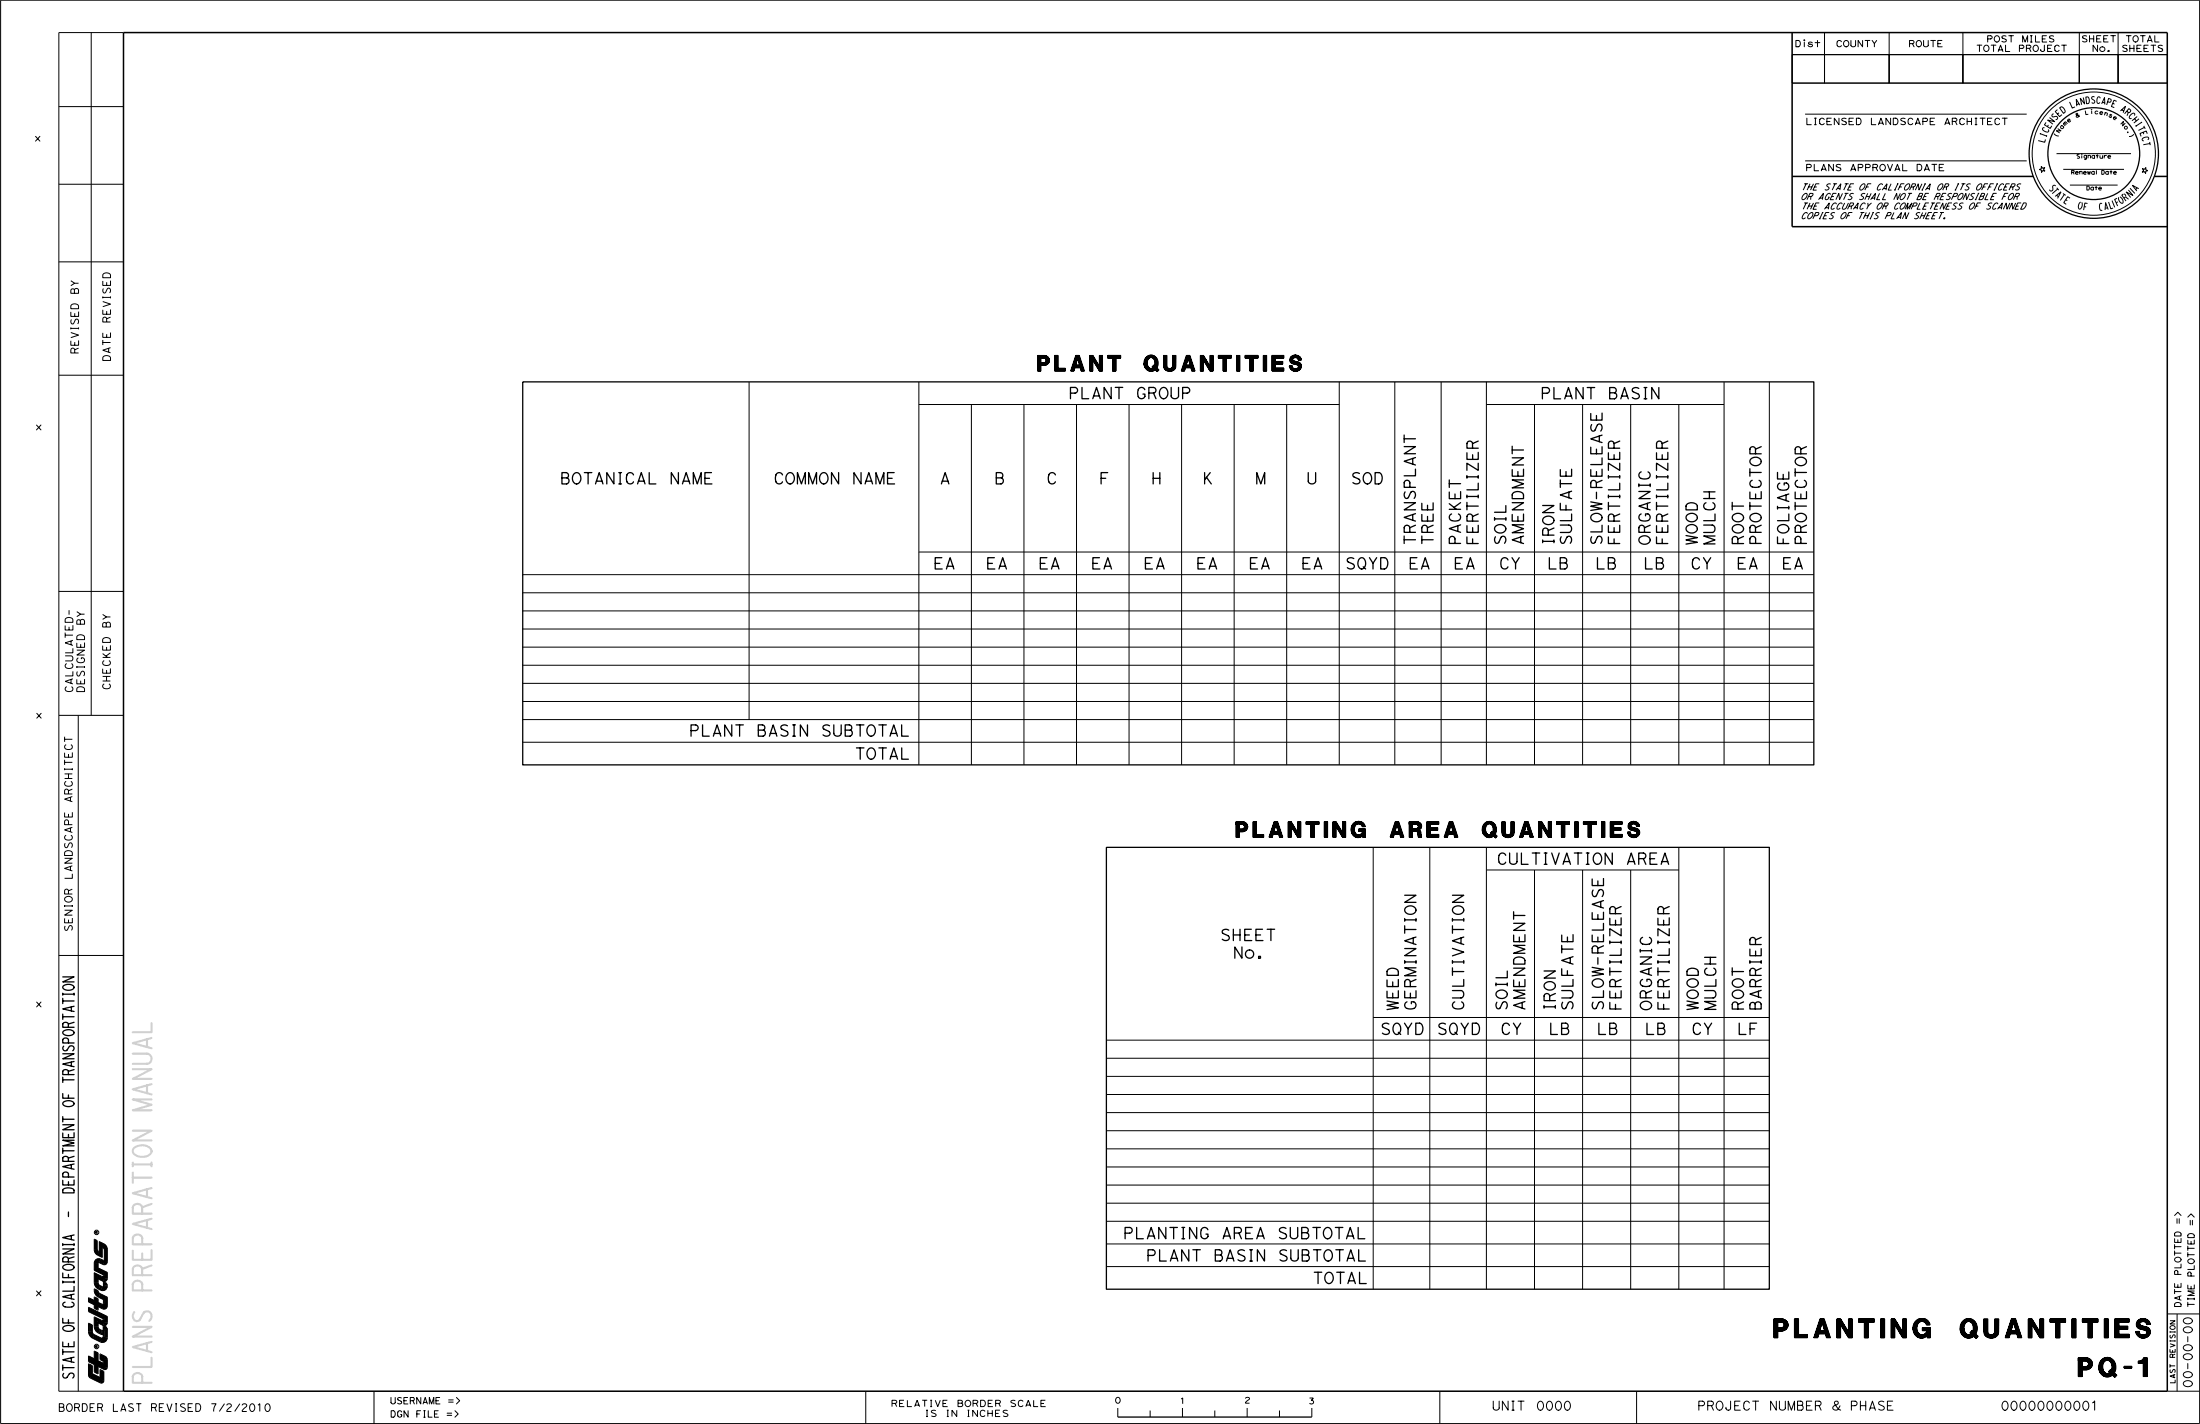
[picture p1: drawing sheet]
<svg xmlns="http://www.w3.org/2000/svg" width="432mm" height="279mm" viewBox="0 0 432 279" stroke-linecap="round" stroke-linejoin="round" font-family="sans-serif">
<g fill="none" stroke="#000" stroke-width=".2">
<path d="M.1 0h431.6v279.3h-431.6zM17.9 6.4v134M24.2 6.4h-12.7v266.6h12.7M351.7 10.7h6.4v5.6h-6.4zM351.7 16.3h73.7M351.7 10.7h73.7M354.1 8.3v.9M358.1 6.4v9.9M358.1 10.7h12.7v5.6h-12.7zM370.8 10.7h14.5v5.6h-14.5zM370.8 6.4v9.9M385.3 6.4v9.9"/>
<path d="M385.3 10.7h22.8v5.6h-22.8zM408.1 6.4v9.9M408.1 10.7h7.6v5.6h-7.6zM415.7 6.4v9.9M415.7 10.7h9.7v5.6h-9.7zM11.5 20.9h12.7M11.5 36.1h12.7M354.3 31.6h43.5M354.3 22.4h43.5M400.6 32.7l.3 .3 .4-.1-.2 .3 .3 .4-.5-.1-.2 .3v-.4l-.5-.1 .5-.2zM403.4 38.5l1.1-.9-.7 1.3M403.5 36.5a.38 .38 0 0 0-.6 0 .38 .38 0 0 0 0 .6v.1a.33 .33 0 0 1-.3 .3 .33 .33 0 0 1-.3-.3"/>
<path d="M403.6 30.1h14.7M403.7 38.3l.3 .3M403.7 36.8l.4 .5M403.9 37.1l-1.1 .9M404.9 38l.5 .3M405 33.2h11.9M405.2 38.2l-.8 1.1M405.4 39.2l.4 .2M406.3 36.3h9.3M406.3 38.9l-.5-.3-.7 1.2 .4 .3M408.4 39.7l-.3 .3-.2 .6a.34 .34 0 0 0 .3 .4 .34 .34 0 0 0 .4-.4l.1-.5-.1-.4M408.6 30.5v.6"/>
<path d="M409.7 39.9l-.5-.1-.2 1.4M410.5 21.8l.1 .6M412.6 40a.36 .36 0 0 0-.5 0 .36 .36 0 0 0 0 .5 .52 .52 0 0 0 .5 .8v-.1M413.9 39.6l.4 1.4 .4-.2M414.5 39.4l.6 1.3M415.5 38.9l-.5 .2 .6 1.3M415.7 39.6l-.4 .2M416.1 38.6l.4 .4a.5 .5 0 0 1 .3 .4 .5 .5 0 0 1-.4 .5 1.07 1.07 0 0 1-.6-1.2M416.8 38.1l-.3 .2 .8 1.1M416.9 38.9l.3-.3 .6 .5M416.9 38.1l.3 .1v.4M417.7 37.3l.9 1.1-1.3-.7 .9 1"/>
<path d="M418.1 36.9l.9 1.1M419.5 36.9l-.3 .3M419.8 37l-1.3-.6 .9 1.1M420.5 33.1l.4 .1 .3-.3v.4l.4 .2-.5 .1v.4l-.2-.3-.5 .1 .3-.4zM11.5 51.4h12.7M409.1 40.5l.4 .1M413.7 40.8l-.5 .1M413.8 41.1l-.5-1.3-.1 1.4M11.5 73.6h12.7M147 74.9v66.3M180.3 74.9v75.2M180.3 79.4h82.6"/>
<path d="M190.7 79.4v70.7M201 79.4v70.7M211.3 79.4v70.7M221.6 79.4v70.7M231.9 79.4v70.7M242.2 79.4v70.7M252.5 79.4v70.7M262.9 74.9v75.2M273.8 74.9v75.2M282.9 74.9v75.2M291.7 74.9v75.2M291.7 79.4h46.7"/>
<path d="M301.2 79.4v70.7M310.6 79.4v70.7M320.1 79.4v70.7M329.5 79.4v70.7M338.4 74.9v75.2M347.3 74.9v75.2M11.5 116h12.7M102.6 112.8h253.4M102.6 116.3h253.4M102.6 119.9h253.4M180.3 108.3h175.7M102.6 123.4h253.4"/>
<path d="M102.6 127h253.4M102.6 130.5h253.4M102.6 134.1h253.4M102.6 137.6h253.4M11.5 140.4h12.7M15.4 140.4v132.6M102.6 141.2h253.4M102.6 145.6h253.4M269.5 166.3v86.7M280.6 166.3v86.7M291.7 166.3v86.7M291.7 170.7h37.8"/>
<path d="M301.2 170.7v82.3M310.6 170.7v82.3M320.1 170.7v82.3M329.5 166.3v86.7M338.4 166.3v86.7M11.5 187.5h12.7M269.5 199.6h77.8M217.2 204.1h130.1M217.2 207.6h130.1M217.2 211.2h130.1M217.2 214.7h130.1M217.2 218.3h130.1"/>
<path d="M217.2 221.9h130.1M217.2 225.4h130.1M217.2 229h130.1M217.2 232.5h130.1M217.2 236.1h130.1M217.2 239.6h130.1M426.8 238.5l.7-.7 .6 .7M429.4 238.8l.6-.6 .7 .6M18.5 249.7l.8 1.2M18.5 249.2l1.8 .9M18.5 249.7l1.5 .7h.2l.1-.3M18.5 249.7v1.9a1.7 1.7 0 0 0 2.1 1.5l.4-.5 .1-.3-.2-.5-1.6-.9"/>
<path d="M18.5 255.2l-1.1-.6v.9l1.1 .5M18.5 255.2v-.7l.8 .3v.7M18.5 256v.7l.8 .4v-.7M18.5 255.2l.8 1.2M19.3 248.8l1.8 .9M19.3 250.9v1l.8 .6 .2-.2v-.9M19.3 255.5l-.8 .5M19.3 248.8l-.8 .4M19.5 245.6l-.3-.2-.1-.3v-1.7l-.6-.3v2.1a1.2 1.2 0 0 0 .7 1.1l.9 .4M19.5 243.6v2M19.5 245.6l.6 1.1M19.5 243.6l.6 1.1"/>
<path d="M19.5 243.6l.9 .4M20.1 244.7l.2 .2 .2 .4v1.9l-.2 .1a1.14 1.14 0 0 0-1.6 0l-.2 .5v1.4M20.1 244.7v2M20.2 258.8v.2l-.3 .1-1.4-.7v1.8a1.62 1.62 0 0 0 1.2 1.6M20.3 255l-.1 .9-.9-.4M20.4 244a1.21 1.21 0 0 1 .7 1.1v2.5a.58 .58 0 0 1-.9 .5l-.9-.4v1.1M20.4 252h.1M20.4 250v.3M20.8 252.3h.1M20.9 252.3h.1M21.1 258.3v1.2a.59 .59 0 0 1-.9 .6M21.1 254.5v1.7a.63 .63 0 0 1-1 .6l-.8-.4"/>
<path d="M21.1 254.5l-1.5-.7-.3-.6-.8-.3a1.6 1.6 0 0 0 .8 1.6l1 .5M21.1 249.7v1.2a.59 .59 0 0 1-.9 .5M21.1 258.3l-3.7-1.8v.8l2.8 1.5M21.1 258.3l-.9 .5M21.1 249.7l-.8 .4M21.1 254.5l-.8 .5M217.2 244.1h130.1M217.2 248.5h130.1M425.4 257.8h6.3M427.3 257.8v15.2M18.1 269.4v-1.4l-.7-.4v2.2l.1 .4 2.2 1.1a.48 .48 0 0 0 .7-.4v-1.8l-.8-.4v1.5M20.2 260.1v.8l-.2 .1a.83 .83 0 0 1-.7-.7v-.7l1.3 .7"/>
<path d="M20.6 260.3l.4 .4 .1 1.8a.94 .94 0 0 1-1.4 .8l-1.5-.7a1.5 1.5 0 0 1-.8-1.4v-1.6l.7 .4v1.3l.2 .4 1.7 .9 .2-.3v-.5h-.5M20.7 260.3l.4 .6M20.8 268.3l-.3 .1M21.1 268.3v-1.5l-.2-.5-1.3-.7v1.2l.7 .3v.4l-1-.5v-1.5l-.8-.4v1.5l-1.1-.6v1.2l1.1 .5v1.5l.8 .4v-1.5l1.1 .6a.45 .45 0 0 0 .7-.4M73.4 273v6.3M169.9 273v6.3M219.4 276.3v1.7M225.7 276.8v1.2M232.1 276.3v1.7M238.4 276.8v1.2M244.8 276.3v1.7M251.1 276.8v1.2"/>
<path d="M257.5 276.3v1.7M282.6 273v6.3M321.2 273v6.3M425.4 273h6.3"/>
<circle cx="354.1" cy="7.9" r=".09"/>
<circle cx="408.6" cy="30.2" r=".06"/>
<circle cx="410.5" cy="21.5" r=".06"/>
<circle cx="411" cy="30.1" r="12.1"/>
<circle cx="19" cy="241.8" r=".44"/>
<circle cx="19" cy="264.2" r=".44"/>
</g>
<g fill="none" stroke="#000" stroke-width=".3">
<path d="M24.2 6.4h401.2v266.6h-401.2zM351.7 6.4v38.1h73.7M351.7 34.6h47.4M422.8 34.6h2.6M17.5 255.2l3.1 1.5M17.5 256.9l3.3 1.6v1l-.3 .3-1.5-.7M17.5 257.1l3.1 1.5v.9l-.2 .1-1.4-.7M17.5 255l3.3 1.6M17.7 259.9v1.3a1.21 1.21 0 0 0 .6 1.1l1.5 .7a.65 .65 0 0 0 1-.5v-1.6l-.2-.3-.2-.1M17.8 260v1.2a1.03 1.03 0 0 0 .6 1l1.5 .7a.48 .48 0 0 0 .7-.4v-1.6l-.2-.2M18.6 253.1l.5 .2 .5 .6 1.3 .7v1.6a.51 .51 0 0 1-.7 .5l-1.1-.5v.7l-.5-.3v-.7l-1.1-.5v-.6l1.1 .6v-.7l.5 .2v.7l1.1 .4 .2-.3v-.8a2.04 2.04 0 0 1-1.8-1.7zM18.7 243.4l.1 2.1a1.49 1.49 0 0 0 1.1 .9"/>
<path d="M18.8 258.6v1.6a1.39 1.39 0 0 0 1.6 1.3M18.8 251.6a1.37 1.37 0 0 0 1.7 1.3l.3-.6M18.8 253.2a1.2 1.2 0 0 0 .7 1.1l1.1 .5v1.7M18.8 254.7v2M18.8 243.4l.1 2a1.36 1.36 0 0 0 1 .9M19 245.2l.2 .5 .7 .4M19 258.7v1.5a1.16 1.16 0 0 0 1.4 1.1M19 253.2l.3 .8 1.5 .7v1.9M19 254.8v2M19 251.6a1.22 1.22 0 0 0 1.4 1.1l.2-.4-.1-.3M19.6 243.9l1.1 .6M19.6 244.2l.9 .6 .2 .5"/>
<path d="M19.6 244.1l1 .6 .2 .6M19.6 244.1l1 .5M19.7 244.3v1.7M19.8 244.4v1.7M20.4 244.4l.4 .3 .1 .6M20.4 250.3l-.1 .2-.4 .1-1.3-.7v1.7a1.57 1.57 0 0 0 2 1.4l.3-.7M20.4 251.8l.4 .5M20.4 250l-1.8-.8v-1.4a.75 .75 0 0 1 1.1-.6l.5 .2h.3l.1-2.1a.79 .79 0 0 0-.7-.8v2a1.52 1.52 0 0 1-1.3-1.3v-1.9l.4 .2v1.6a.79 .79 0 0 0 .6 .7v-2a1.52 1.52 0 0 1 1.3 1.3v2.5a.46 .46 0 0 1-.6 .4l-.8-.4-.3 .1-.1 1.2 1.8 .8v1.2a.47 .47 0 0 1-.6 .4l-1.2-.6v1a1.04 1.04 0 0 0 1.3 .8v-.9l.4 .3 .1 .4M20.5 258.9a.51 .51 0 0 1-.7 .4M20.6 255.7a.48 .48 0 0 1-.7 .5M20.6 250.3a.51 .51 0 0 1-.7 .4M20.6 247.6l-.1 .1a1.77 1.77 0 0 0-1.4-.4l-.3 .5v1.3l1.8 .8v1l-.2 .1-1.6-.8v1.5"/>
<path d="M20.7 245.1v2.5M20.7 258.9a.68 .68 0 0 1-1 .6M20.8 255.7a.65 .65 0 0 1-1 .6M20.8 250.3a.68 .68 0 0 1-1 .6M20.8 247.6l-.3 .3-.9-.4-.5 .1-.1 1.4 1.8 .8v1.1l-.3 .2h-.2l-1.3-.6v1.2M20.8 247.2a.42 .42 0 0 1-.6 .4M20.8 245.1v2.5M17.5 267l3 1.4 .3-.1M17.5 266.8l3.1 1.5M17.5 266.4l2.9 1.4v-.9l-.6-.4M17.5 267.8l.5 .2M17.5 267.1l1.1 .5"/>
<path d="M17.5 266.2l1.1 .6M17.6 269.8l.2 .4 2 .9M17.6 267.8v2M17.7 269.9l2.2 1.1M17.7 267.9v1.9l2.3 1.1v-1.9M17.9 268v1.7l2 1v-1.7M18 269.7l1.8 .8M18 269.5l1.8 .9M18.6 265.3l.5 .2M18.6 269.1l.5 .3M18.8 265.3v3.9M18.9 265.4v3.9"/>
<path d="M19 265.5v3.8M19.1 267.9l1.4 .7 .4-.1v-.2M19.1 267.1l1.3 .6M19.8 265.8l.8 .4 .3 .4v1.7M19.8 266l.9 .5 .1 .3M19.8 266.3l.9 .4v1.5l-3.2-1.5M19.8 266.7l.6 .3M19.8 266.4l.8 .4v1.2l-3.1-1.5M19.8 266.1l.9 .5M19.8 268.9l.5 .3v1.7l-.3 .3-2.2-.9-.3-.5M20.1 269.1v1.8v.2h-.3M20.4 260.9l-.1 .2a.92 .92 0 0 1-1.2-.8v-.9l1.2 .5a.46 .46 0 0 0 .6-.4v-1.1l-3.4-1.7v.6l2.9 1.4-.1 .4-.2 .1-1.5-.6v1.6a1.57 1.57 0 0 0 1.8 1.5"/>
<path d="M20.5 262.3a.58 .58 0 0 1-.8 .5M20.6 260.4l-.2-.1v2l-.1 .2-.5 .1-1.6-.8-.2-.5v-1.2l-.5-.3a2.48 2.48 0 0 0 .4 2.5l1.9 .9a.81 .81 0 0 0 1.1-.7v-1.6l-.3-.5"/>
</g>
<g fill="none" stroke="#000" stroke-width=".25">
<path d="M102.6 74.9h253.4v75.2h-253.4zM217.2 166.3h130.1v86.7h-130.1zM12.3 194.9v.4M12.3 195.9v1M12.3 199v1M12.3 199.5h2.2M12.3 196.4h2.2M12.3 195.1h2.2M12.3 191.7h2.2l-2.2 1h2.2M12.4 193.5l.3-.2a1.4 1.4 0 0 1 1.8 .4 1.37 1.37 0 0 1-2.2 .1zM14 197.6v.7M14.5 194.9v.4"/>
<path d="M14.5 197.4l-2.2 .6 2.2 .5M12.3 214.6v.9h2.2M12.3 211.4v1M12.3 219.1v1M12.3 219.6h2.2M12.3 211.9h2.2M12.3 206.8h2.2l-2.2 .9h2.2M12.4 216.3l.3-.2a1.4 1.4 0 0 1 1.8 .4 1.37 1.37 0 0 1-2.2 .1zM12.4 202.4l.3-.2a1.4 1.4 0 0 1 1.8 .4 1.37 1.37 0 0 1-2.2 .1zM12.5 205.3a.53 .53 0 0 0 .1 .8 .53 .53 0 0 0 .8-.4 .57 .57 0 0 1 .8-.5 .57 .57 0 0 1 .1 1M13.4 210.2a.61 .61 0 0 0-.5-.3 .61 .61 0 0 0-.6 .3v.6h2.2M13.4 200.9a.61 .61 0 0 0-.5-.3 .61 .61 0 0 0-.6 .3v.7h2.2"/>
<path d="M13.4 214.8v.7M13.4 204.6v-.6a.62 .62 0 0 0-.5-.3 .62 .62 0 0 0-.6 .3v.6h2.2M14 208.4v.8M14.5 209.9l-1.1 .3v.6M14.5 208.3l-2.2 .5 2.2 .5M14.5 200.6l-1.1 .3v.7M12.3 225.3v1M12.3 225.8h2.2M12.3 220.7h2.2l-2.2 1h2.2M12.4 233.4a1.66 1.66 0 0 1 2.1 .2v.5h-2.2zM13.4 227.2a.61 .61 0 0 0-.5-.3 .61 .61 0 0 0-.6 .3v.7h2.2M13.4 237.8v.9"/>
<path d="M13.4 230.9v-.6a.62 .62 0 0 0-.5-.3 .62 .62 0 0 0-.6 .3v.6h2.2M13.4 222.6v.6M13.4 231.9v.6M14 228.5v.8M14.5 231.5v1h-2.2v-.9M14.5 228.4l-2.2 .5 2.2 .5M14.5 226.9l-1.1 .3v.7M14.5 223.7h-2.2l2.2 .6-2.2 .5h2.2M14.5 222.2v1h-2.2v-.9M12.3 258.7v.9h2.2M12.3 249.8v.9h2.2M12.3 244v.4"/>
<path d="M12.3 251.4v.3M12.3 251.5h2.2M12.3 244.2h2.2M12.3 245.1h2.2l-2.2 .9h2.2M12.4 248.4l.3-.2a1.4 1.4 0 0 1 1.8 .5 1.37 1.37 0 0 1-2.2 0zM12.8 255.5a.5 .5 0 0 0-.5 .6 .5 .5 0 0 0 .7 .4 1.13 1.13 0 0 0 1.5-.5l-.1-.4-.3-.1M13.4 247a.61 .61 0 0 0-.5-.4 .61 .61 0 0 0-.6 .4v.6h2.2M13.4 250v.7M13.4 258.9v.7M14 242.4v.8M14 254v.8M14.5 252.4v.9h-2.2"/>
<path d="M14.5 244v.4M14.5 251.4v.3M14.5 253.9l-2.2 .5 2.2 .5M14.5 246.6l-1.1 .4v.6M14.5 242.3l-2.2 .5 2.2 .5M12.3 264.7v1.1M12.3 267.8v1.1M12.3 268.3h2.2M12.3 265.3h2.2M12.4 260.4l.3-.2a1.4 1.4 0 0 1 1.8 .4 1.37 1.37 0 0 1-2.2 .1zM12.5 269.5a.53 .53 0 0 0 .1 .9 .53 .53 0 0 0 .8-.5 .57 .57 0 0 1 .8-.5 .57 .57 0 0 1 .1 1M13.4 263.6v.6"/>
<path d="M14 266.4v.8M14.5 266.3l-2.2 .5 2.2 .5M14.5 263.3v.9h-2.2v-.9M17.5 266.2v.9M17.5 267.8v2M18 268v1.7M18.6 265.3v3.8M19.1 265.5v3.9M19.8 265.8v.9M19.8 268.9v1.6M20.8 266.8v1.5M219.4 278h38.1"/>
<circle cx="411" cy="30.1" r="9"/>
<circle cx="411" cy="30.1" r="12.7"/>
</g>
<g fill="none" stroke="#d0d3d4" stroke-width=".42">
<path d="M26.1 209.8h3.6l-3.6 1.9h3.6M26.1 206.7h2.7a1 1 0 0 1 .9 1 1 1 0 0 1-.9 1h-2.7M28.9 203.9v1.5M28.9 213v1.5M29.7 200.7v1.8h-3.6M29.7 215.7h-3.6l3.6 1.1-3.6 1h3.6M29.7 212.7l-3.6 1 3.6 1M29.7 203.7l-3.6 1 3.6 1M26.1 228.1v.8M26.1 228.5h3.6M26.1 221.9h3.6l-3.6 1.9h3.6M26.1 230.1v2"/>
<path d="M26.1 231.1h3.6M26.2 225.3a2.29 2.29 0 0 1 3.5 .4 1.51 1.51 0 0 1-1.9 1.3 1.37 1.37 0 0 1-1.7-1.5zM27.9 236.9a.96 .96 0 0 0-.9-.7 .96 .96 0 0 0-.9 .7v1.2h3.6M28.9 233.3v1.6M28.9 239.4v1.5M29.7 228.1v.8M29.7 239.1l-3.6 1 3.6 1.1M29.7 236.2l-1.8 .7v1.2M29.7 233.1l-3.6 1 3.6 1M26.4 257.4a.99 .99 0 0 0-.3 1.2 .99 .99 0 0 0 1.1 .6l.6-.9a1.06 1.06 0 0 1 1.5-.9 1.12 1.12 0 0 1 0 1.8M27.9 249a.96 .96 0 0 0-.9-.7 .96 .96 0 0 0-.9 .7v1.2h3.6M27.9 253.2v-1.2a.97 .97 0 0 0-.9-.7 .97 .97 0 0 0-.9 .7v1.2h3.6"/>
<path d="M27.9 244.1v-1.2a.97 .97 0 0 0-.9-.7 .97 .97 0 0 0-.9 .7v1.2h3.6M27.9 245.9v1.3M29.7 248.3l-1.8 .7v1.2M29.7 245.3v1.9h-3.6v-1.8M26.1 260.3h3.6l-3.6 2h3.6M27.9 271.3v-1.2a.97 .97 0 0 0-.9-.7 .97 .97 0 0 0-.9 .7v1.2h3.6M28.9 263.5v1.6M29.7 266.4v1.8h-3.6M29.7 263.3l-3.6 1 3.6 1"/>
</g>
<g font-size="3.7">
<text x="348.2" y="262.5">PLANTING QUANTITIES</text>
<text x="407.9" y="270.1">PQ-1</text>
</g>
<g font-size="3">
<text x="203.7" y="72.8">PLANT QUANTITIES</text>
<text x="242.6" y="164.3">PLANTING AREA QUANTITIES</text>
</g>
<g font-size="2.2">
<text x="209.7" y="78.2">PLANT GROUP</text>
<text x="302.3" y="78.3">PLANT BASIN</text>
<text x="277.8" y="87.2" transform="rotate(-90 277.8 87.2)">T</text>
<text x="299" y="89.4" transform="rotate(-90 299 89.4)">T</text>
<text x="109.9" y="94.9">BOTANICAL NAME</text>
<text x="151.8" y="94.9">COMMON NAME</text>
<text x="184.4" y="94.9">A</text>
<text x="195.1" y="94.9">B</text>
<text x="205.3" y="94.9">C</text>
<text x="215.7" y="94.9">F</text>
<text x="225.9" y="94.9">H</text>
<text x="235.9" y="94.9">K</text>
<text x="246.3" y="94.9">M</text>
<text x="256.4" y="94.9">U</text>
<text x="265.1" y="94.9">SOD</text>
<text x="299" y="93.8" transform="rotate(-90 299 93.8)">EN</text>
<text x="277.8" y="98.2" transform="rotate(-90 277.8 98.2)">SPLAN</text>
<text x="323.9" y="96" transform="rotate(-90 323.9 96)">IC</text>
<text x="277.8" y="107" transform="rotate(-90 277.8 107)">TRAN</text>
<text x="281.3" y="107" transform="rotate(-90 281.3 107)">TREE</text>
<text x="286.7" y="107" transform="rotate(-90 286.7 107)">PACKET</text>
<text x="290.1" y="107" transform="rotate(-90 290.1 107)">FERTILIZER</text>
<text x="295.6" y="107" transform="rotate(-90 295.6 107)">SOIL</text>
<text x="299" y="107" transform="rotate(-90 299 107)">AM</text>
<text x="299" y="102.6" transform="rotate(-90 299 102.6)">ENDM</text>
<text x="305" y="107" transform="rotate(-90 305 107)">IRON</text>
<text x="308.5" y="107" transform="rotate(-90 308.5 107)">SULFATE</text>
<text x="314.4" y="107" transform="rotate(-90 314.4 107)">SLOW-RELEASE</text>
<text x="317.9" y="107" transform="rotate(-90 317.9 107)">FERTILIZER</text>
<text x="323.9" y="107" transform="rotate(-90 323.9 107)">ORGAN</text>
<text x="327.3" y="107" transform="rotate(-90 327.3 107)">FERTILIZER</text>
<text x="333.1" y="107" transform="rotate(-90 333.1 107)">WOOD</text>
<text x="336.6" y="107" transform="rotate(-90 336.6 107)">M</text>
<text x="336.6" y="104.8" transform="rotate(-90 336.6 104.8)">ULCH</text>
<text x="342.2" y="107" transform="rotate(-90 342.2 107)">ROOT</text>
<text x="345.7" y="107" transform="rotate(-90 345.7 107)">PROTECTOR</text>
<text x="351.1" y="107" transform="rotate(-90 351.1 107)">FOLIAGE</text>
<text x="354.6" y="107" transform="rotate(-90 354.6 107)">PROTECTOR</text>
<text x="183.2" y="111.6">EA</text>
<text x="193.5" y="111.6">EA</text>
<text x="203.8" y="111.6">EA</text>
<text x="214.1" y="111.6">EA</text>
<text x="224.4" y="111.6">EA</text>
<text x="234.7" y="111.6">EA</text>
<text x="245" y="111.6">EA</text>
<text x="255.4" y="111.6">EA</text>
<text x="264" y="111.6">SQYD</text>
<text x="276.4" y="111.6">EA</text>
<text x="285.3" y="111.6">EA</text>
<text x="294.2" y="111.6">CY</text>
<text x="303.6" y="111.6">LB</text>
<text x="313.1" y="111.6">LB</text>
<text x="322.5" y="111.6">LB</text>
<text x="331.8" y="111.6">CY</text>
<text x="340.8" y="111.6">EA</text>
<text x="349.7" y="111.6">EA</text>
<text x="135.2" y="144.4">PLANT BASIN SUBTOTAL</text>
<text x="167.7" y="149">TOTAL</text>
<text x="293.7" y="169.6">CULTIVATION AREA</text>
<text x="239.4" y="184.5">SHEET</text>
<text x="299.3" y="185.2" transform="rotate(-90 299.3 185.2)">EN</text>
<text x="299.3" y="180.8" transform="rotate(-90 299.3 180.8)">T</text>
<text x="242" y="188">No.</text>
<text x="277.9" y="189.6" transform="rotate(-90 277.9 189.6)">INATION</text>
<text x="324.2" y="187.4" transform="rotate(-90 324.2 187.4)">IC</text>
<text x="299.3" y="194" transform="rotate(-90 299.3 194)">ENDM</text>
<text x="336.8" y="196.2" transform="rotate(-90 336.8 196.2)">ULCH</text>
<text x="270.9" y="203">SQYD</text>
<text x="274.5" y="198.4" transform="rotate(-90 274.5 198.4)">WEED</text>
<text x="277.9" y="198.4" transform="rotate(-90 277.9 198.4)">GERM</text>
<text x="282" y="203">SQYD</text>
<text x="287.3" y="198.4" transform="rotate(-90 287.3 198.4)">CULTIVATION</text>
<text x="294.5" y="203">CY</text>
<text x="295.8" y="198.4" transform="rotate(-90 295.8 198.4)">SOIL</text>
<text x="299.3" y="198.4" transform="rotate(-90 299.3 198.4)">AM</text>
<text x="303.9" y="203">LB</text>
<text x="305.3" y="198.4" transform="rotate(-90 305.3 198.4)">IRON</text>
<text x="308.7" y="198.4" transform="rotate(-90 308.7 198.4)">SULFATE</text>
<text x="313.3" y="203">LB</text>
<text x="314.7" y="198.4" transform="rotate(-90 314.7 198.4)">SLOW-RELEASE</text>
<text x="318.2" y="198.4" transform="rotate(-90 318.2 198.4)">FERTILIZER</text>
<text x="322.8" y="203">LB</text>
<text x="324.2" y="198.4" transform="rotate(-90 324.2 198.4)">ORGAN</text>
<text x="327.6" y="198.4" transform="rotate(-90 327.6 198.4)">FERTILIZER</text>
<text x="331.9" y="203">CY</text>
<text x="333.3" y="198.4" transform="rotate(-90 333.3 198.4)">WOOD</text>
<text x="336.8" y="198.4" transform="rotate(-90 336.8 198.4)">M</text>
<text x="340.9" y="203">LF</text>
<text x="342.2" y="198.4" transform="rotate(-90 342.2 198.4)">ROOT</text>
<text x="345.7" y="198.4" transform="rotate(-90 345.7 198.4)">BARRIER</text>
<text x="220.4" y="243.1">PLANTING AREA SUBTOTAL</text>
<text x="224.9" y="247.4">PLANT BASIN SUBTOTAL</text>
<text x="257.6" y="251.8">TOTAL</text>
</g>
<g font-size="1.8">
<text x="430.3" y="272.4" transform="rotate(-90 430.3 272.4)">00-00-00</text>
<text x="292.8" y="276.7">UNIT</text>
<text x="301.4" y="276.7">0000</text>
<text x="333.1" y="276.7">PROJECT NUMBER &amp; PHASE</text>
<text x="392.6" y="276.7">00000000001</text>
</g>
<g font-size="1.5">
<text x="15.4" y="57.8" transform="rotate(-90 15.4 57.8)">BY</text>
<text x="21.7" y="63.4" transform="rotate(-90 21.7 63.4)">REVISED</text>
<text x="15.4" y="69.5" transform="rotate(-90 15.4 69.5)">REVISED</text>
<text x="21.7" y="71" transform="rotate(-90 21.7 71)">DATE</text>
<text x="16.6" y="122.8" transform="rotate(-90 16.6 122.8)">BY</text>
<text x="21.7" y="123.3" transform="rotate(-90 21.7 123.3)">BY</text>
<text x="14.3" y="136" transform="rotate(-90 14.3 136)">CALCULATED-</text>
<text x="16.6" y="136" transform="rotate(-90 16.6 136)">DESIGNED</text>
<text x="21.7" y="135.4" transform="rotate(-90 21.7 135.4)">CHECKED</text>
<text x="14.2" y="157.6" transform="rotate(-90 14.2 157.6)">ARCHITECT</text>
<text x="14.2" y="172.7" transform="rotate(-90 14.2 172.7)">LANDSCAPE</text>
<text x="14.2" y="182.8" transform="rotate(-90 14.2 182.8)">SENIOR</text>
<text x="11.4" y="276.9">BORDER LAST REVISED 7/2/2010</text>
</g>
<g font-size="1.3">
<text x="403.4" y="23.7" transform="rotate(-47 403.4 23.7)">S</text>
<text x="404.1" y="23" transform="rotate(-41 404.1 23)">E</text>
<text x="404.9" y="22.3" transform="rotate(-35 404.9 22.3)">D</text>
<text x="406.5" y="21.3" transform="rotate(-24 406.5 21.3)">L</text>
<text x="407.4" y="20.9" transform="rotate(-18 407.4 20.9)">A</text>
<text x="408.4" y="20.6" transform="rotate(-12 408.4 20.6)">N</text>
<text x="409.4" y="20.4" transform="rotate(-6 409.4 20.4)">D</text>
<text x="410.3" y="20.3" transform="rotate(-1 410.3 20.3)">S</text>
<text x="411.3" y="20.3" transform="rotate(6 411.3 20.3)">C</text>
<text x="413.3" y="20.5" transform="rotate(17 413.3 20.5)">P</text>
<text x="414.3" y="20.8" transform="rotate(22 414.3 20.8)">E</text>
<text x="416" y="21.7" transform="rotate(34 416 21.7)">A</text>
<text x="416.9" y="22.2" transform="rotate(39 416.9 22.2)">R</text>
<text x="417.6" y="22.8" transform="rotate(45 417.6 22.8)">C</text>
<text x="418.3" y="23.6" transform="rotate(51 418.3 23.6)">H</text>
<text x="7" y="27.7">x</text>
<text x="354.3" y="24.5">LICENSED LANDSCAPE ARCHITECT</text>
<text x="401.3" y="28.1" transform="rotate(-75 401.3 28.1)">L</text>
<text x="401.5" y="27.2" transform="rotate(-70 401.5 27.2)">I</text>
<text x="401.9" y="26.2" transform="rotate(-64 401.9 26.2)">C</text>
<text x="402.3" y="25.3" transform="rotate(-58 402.3 25.3)">E</text>
<text x="402.8" y="24.5" transform="rotate(-52 402.8 24.5)">N</text>
<text x="419" y="24.3" transform="rotate(57 419 24.3)">I</text>
<text x="419.5" y="25.2" transform="rotate(63 419.5 25.2)">T</text>
<text x="420" y="26" transform="rotate(68 420 26)">E</text>
<text x="420.3" y="27" transform="rotate(74 420.3 27)">C</text>
<text x="420.6" y="27.9" transform="rotate(80 420.6 27.9)">T</text>
<text x="354.3" y="33.5">PLANS APPROVAL DATE</text>
<text x="7" y="84.4">x</text>
<text x="7" y="140.9">x</text>
<text x="7" y="197.6">x</text>
<text x="428.1" y="240.2" transform="rotate(-90 428.1 240.2)">=&gt;</text>
<text x="430.7" y="240.5" transform="rotate(-90 430.7 240.5)">=&gt;</text>
<text x="428.1" y="250.3" transform="rotate(-90 428.1 250.3)">PLOTTED</text>
<text x="430.7" y="250.6" transform="rotate(-90 430.7 250.6)">PLOTTED</text>
<text x="7" y="254.3">x</text>
<text x="428.1" y="256.6" transform="rotate(-90 428.1 256.6)">DATE</text>
<text x="430.7" y="256.6" transform="rotate(-90 430.7 256.6)">TIME</text>
<text x="76.5" y="275.5">USERNAME =&gt;</text>
<text x="174.8" y="276">RELATIVE BORDER SCALE</text>
<text x="76.5" y="278.1">DGN FILE =&gt;</text>
<text x="181.4" y="277.9">IS IN INCHES</text>
</g>
<g font-size="1.2">
<text x="352.2" y="9.2">Dist</text>
<text x="360.3" y="9.2">COUNTY</text>
<text x="374.5" y="9.2">ROUTE</text>
<text x="387.8" y="10.1">TOTAL PROJECT</text>
<text x="389.9" y="8.2">POST MILES</text>
<text x="408.5" y="8.2">SHEET</text>
<text x="410.6" y="10.1">No.</text>
<text x="416.4" y="10.1">SHEETS</text>
<text x="417.1" y="8.2">TOTAL</text>
<text x="353.3" y="41.1">THE ACCURACY OR COMPLETENESS OF SCANNED</text>
<text x="353.3" y="39.2">OR AGENTS SHALL NOT BE RESPONSIBLE FOR</text>
<text x="353.3" y="37.3">THE STATE OF CALIFORNIA OR ITS OFFICERS</text>
<text x="353.3" y="42.9">COPIES OF THIS PLAN SHEET.</text>
<text x="218.7" y="275.3">0</text>
<text x="231.5" y="275.4">1</text>
<text x="244.2" y="275.3">2</text>
<text x="256.7" y="275.5">3</text>
</g>
<g font-size="1">
<text x="426.9" y="266.5" transform="rotate(-90 426.9 266.5)">REVISION</text>
<text x="426.9" y="271.5" transform="rotate(-90 426.9 271.5)">LAST</text>
</g>
<g font-size=".8">
<text x="407.5" y="23.1" transform="rotate(-23 407.5 23.1)">&amp;</text>
<text x="409.2" y="22.5" transform="rotate(-10 409.2 22.5)">L</text>
<text x="411.1" y="22.3" transform="rotate(4 411.1 22.3)">c</text>
<text x="412" y="22.4" transform="rotate(11 412 22.4)">e</text>
<text x="412.9" y="22.6" transform="rotate(17 412.9 22.6)">n</text>
<text x="413.8" y="22.9" transform="rotate(24 413.8 22.9)">s</text>
<text x="414.6" y="23.2" transform="rotate(31 414.6 23.2)">e</text>
<text x="403.8" y="27" transform="rotate(-63 403.8 27)">(</text>
<text x="404.2" y="26.2" transform="rotate(-57 404.2 26.2)">N</text>
<text x="404.7" y="25.4" transform="rotate(-50 404.7 25.4)">a</text>
<text x="405.3" y="24.7" transform="rotate(-43 405.3 24.7)">m</text>
<text x="406" y="24.1" transform="rotate(-37 406 24.1)">e</text>
<text x="416.1" y="24.3" transform="rotate(44 416.1 24.3)">N</text>
<text x="416.8" y="24.9" transform="rotate(51 416.8 24.9)">o</text>
<text x="417.3" y="25.6" transform="rotate(58 417.3 25.6)">.</text>
<text x="417.8" y="26.4" transform="rotate(64 417.8 26.4)">)</text>
<text x="406.5" y="34.2">Renewal Date</text>
<text x="407.5" y="31.1">Signature</text>
<text x="409.4" y="37.3">Date</text>
</g>
<g font-size=".5">
<text x="19.2" y="242" transform="rotate(-90 19.2 242)">R</text>
<text x="19.2" y="264.4" transform="rotate(-90 19.2 264.4)">R</text>
</g>
</svg>
